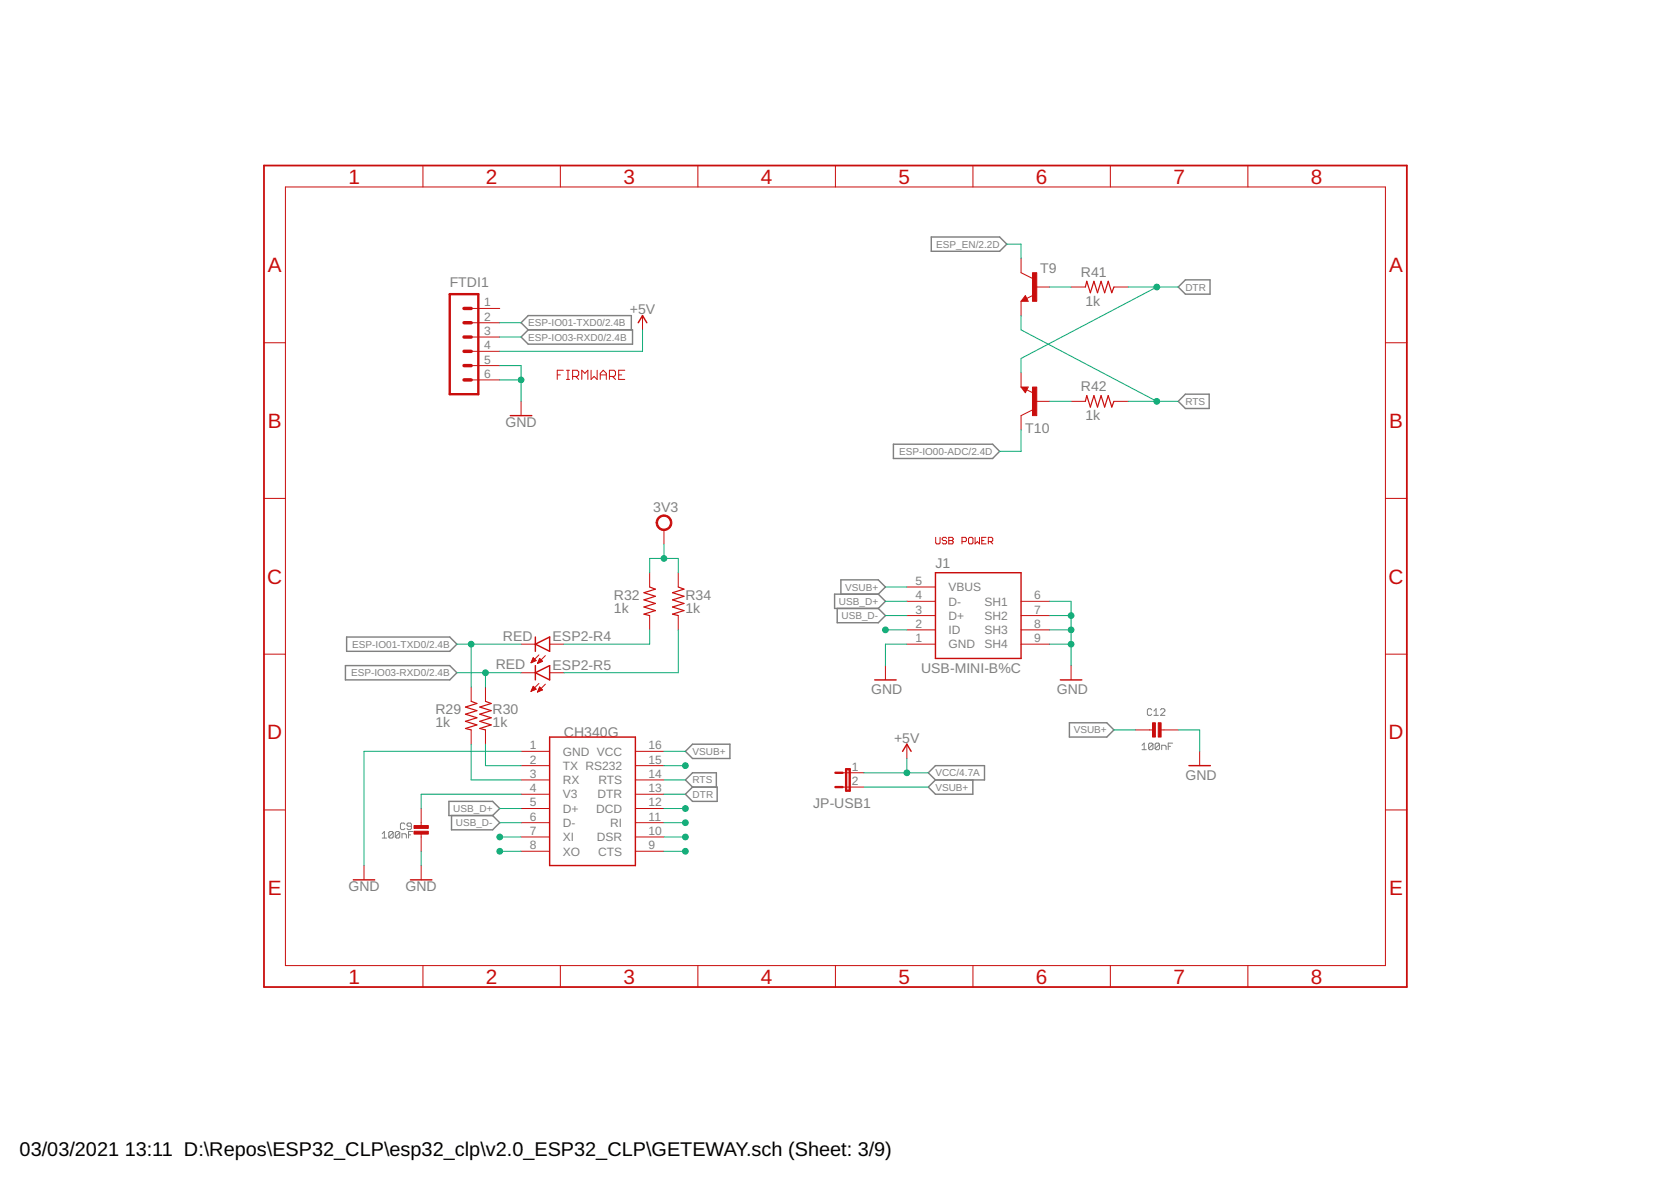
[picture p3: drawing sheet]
<svg xmlns="http://www.w3.org/2000/svg" width="297mm" height="210mm" viewBox="0 0 297 210" stroke-linecap="round" stroke-linejoin="round" font-family="sans-serif">
<g fill="none" stroke="#808080" stroke-width=".18">
<path d="M203 132.5l.4-.4v1.1M203 133.2h.8M204.7 126.2l-.2-.2h-.3l-.2 .2v.7l.2 .2h.3l.2-.2M205 132.3v.8l-.3 .1h-.3l-.2-.1M205 132.3l-.3-.2h-.3l-.2 .2v.8M205 132.3l-.8 .8M205.1 127.1h.8M205.1 126.4l.4-.4v1.1M206.1 132.3v.8l-.2 .1h-.4l-.2-.1M206.1 132.3l-.2-.2h-.4l-.2 .2v.8M206.1 132.3l-.8 .8M206.3 126.2l.2-.2h.4l.2 .2v.2l-.8 .7h.8"/>
<path d="M206.5 133.2v-.7h.6l.2 .2v.5M207.7 132.7h.4M208.4 132.1h-.7v1.1M67.9 148.2l.4-.4v1.1M67.9 148.9h.8M69.9 148v.8l-.2 .1h-.4l-.2-.1M69.9 148l-.2-.2h-.4l-.2 .2v.8M69.9 148l-.8 .8M71.1 148v.8l-.2 .1h-.4l-.2-.1M71.1 148l-.2-.2h-.4l-.2 .2v.8M71.1 148l-.8 .8M71.5 148.9v-.7h.5l.2 .2v.5"/>
<path d="M72 146.5l-.2-.2h-.4l-.2 .2v.8l.2 .1h.4l.2-.1M72.6 148.4h.4M73.1 146.9h-.6l-.2-.2 .2-.4h.4l.2 .2v.8l-.2 .1h-.4l-.2-.1M73.4 147.8h-.8v1.1"/>
</g>
<g fill="none" stroke="#808080" stroke-width=".25">
<path d="M92.6 59.9l1.3-1.3h18.5v2.6h-18.5zM93.9 58.6l-1.3-1.2 1.3-1.3h18.3v2.5M165.5 42.1h12.2l1.3 1.3-1.3 1.3h-12.2zM209.4 51l1.3-1.3h4.4v2.6h-4.4zM158.8 79h17.6l1.3 1.2-1.3 1.3h-17.6zM209.4 71.3l1.3-1.2h4.2v2.5h-4.2zM61.4 118.3h18.5l1.3 1.3-1.3 1.2h-18.5zM61.6 113.2h18.3l1.3 1.3-1.3 1.3h-18.3zM148.8 108.1v2.6h7.3l1.3-1.3-1.3-1.3M149.5 105.6v-2.5h6.6l1.3 1.2-1.3 1.3M156.1 105.6l1.3 1.3-1.3 1.2M156.1 105.6h-7.7v2.5h7.7"/>
<path d="M121.8 133.5l1.3-1.2h6.7v2.5h-6.7zM123.1 139.9l-1.3-1.3 1.3-1.2h4.2v2.5M165 137.4l1.3-1.3h8.7v2.5h-8.7zM166.3 138.6l-1.3 1.3 1.3 1.3h6.6v-2.6M190.1 128.5h6.6l1.3 1.2-1.3 1.3h-6.6zM79.8 142.4h7.8l1.2 1.3-1.2 1.2h-7.8zM80.3 144.9v2.6h7.3l1.2-1.3-1.2-1.3M121.8 141.2l1.3-1.3h4.4v2.5h-4.4z"/>
</g>
<g fill="none" stroke="#c90d0c" stroke-width=".18">
<path d="M50.7 33.2h195.6v138.4h-195.6zM75.2 29.4v3.8M99.6 29.4v3.8M124.1 29.4v3.8M148.5 29.4v3.8M173 29.4v3.8M197.4 29.4v3.8M221.8 29.4v3.8M83.8 54.8h5M83.8 57.4h5M83.8 59.9h5M114.2 56.1v2.5"/>
<path d="M181.5 45.9v2.6l2 1M181.5 53.6v2.5M182.3 52.5l.5 1.1h-1.3zM183.7 52.4l-1.2 .6M184 51h2.6M190.4 51h2.5M198 51h2.6M46.9 60.9h3.8M83.8 62.4h5M83.8 65h5M83.8 67.5h5M92.6 71.3v2.6"/>
<path d="M99.1 66.6h.5M100.1 65.8h-1v1.6M100.7 65.8h.5M100.7 67.4h.5M101 65.8v1.6M101.8 66.9h.8l.3-.3v-.5l-.3-.3h-.8v1.6M102.3 66.9l.6 .5M103.4 67.4v-1.6l.6 .6 .5-.6v1.6M105.1 65.8v1.6l.5-.5 .6 .5v-1.6M106.7 66.6h1.1M106.7 67.4v-1l.5-.6 .6 .6v1M108.3 66.9h.9l.2-.3v-.5l-.2-.3h-.9v1.6"/>
<path d="M108.9 66.9l.5 .5M110 66.6h.5M111.1 65.8h-1.1v1.6h1.1M181.5 66.3v2.5M181.5 68.8h1.3l-.5 1zM182.5 69.3l1.2 .6M183.5 72.9l-2 1v2.5M184 71.3h2.6M190.4 71.3h2.5M198 71.3h2.6M246.3 60.9h3.8M46.9 88.6h3.8"/>
<path d="M118 94.2v2.5M166.3 95.5v1l.2 .2h.4l.2-.2v-1M168.3 95.7l-.2-.2h-.4l-.2 .2 .2 .4h.4l.2 .2v.2l-.2 .2h-.4l-.2-.2M168.7 95.5h.5l.2 .2-.2 .4 .2 .2v.2l-.2 .2h-.5zM168.7 96.1h.5M171 96.3h.6l.2-.2v-.4l-.2-.2h-.6v1.2M172.2 95.7l.2-.2h.4l.2 .2v.8l-.2 .2h-.4l-.2-.2zM173.3 95.5v1.2l.4-.4 .4 .4v-1.2M174.5 96.1h.4M175.3 95.5h-.8v1.2h.8M175.7 96.3h.6l.2-.2v-.4l-.2-.2h-.6v1.2M176.1 96.3l.4 .4"/>
<path d="M246.3 88.6h3.8M46.9 116.3h3.8M92.6 114.5h2.6M92.6 119.6h2.6M94.4 117.8h.1M94.5 117.7h.2M94.5 117.5h.5M94.6 117.4h.7M94.6 117.3h.6M94.7 117.2h.4M94.7 117.1h.3M94.8 116.9h.1"/>
<path d="M95.3 117.4l-.9 .4M95.3 117.4l-.5-.5-.4 .9M95.6 117.9h.1M95.6 117.8h.3M95.7 117.7h.5M95.7 117.5h.7M95.8 117.4h.5M95.8 116.4l-1.4 1.4M95.8 117.3h.4M95.9 117.2h.2M95.9 117.1h.1M96.4 117.5l-.9 .4"/>
<path d="M96.4 117.5l-.5-.5-.4 .9M96.9 116.5l-1.4 1.4M97.7 114.5h2.5M97.7 119.6h2.5M115.5 101.8v2.5M115.5 109.4v2.6M120.6 101.8v2.5M120.6 109.4v2.6M157.4 118.3v2.5M161.2 104.3h5.1M161.2 106.9h5.1M161.2 109.4h5.1"/>
<path d="M161.2 112h5.1M161.2 114.5h5.1M181.5 106.9h5.1M181.5 109.4h5.1M181.5 112h5.1M181.5 114.5h5.1M190.4 118.3v2.5M246.3 116.3h3.8M83.8 122.1v2.6M83.8 129.7v2.6M86.3 122.1v2.6M86.3 129.7v2.6"/>
<path d="M92.6 133.5h5.1M92.6 136.1h5.1M92.6 138.6h5.1M94.4 122.9h.1M94.5 122.7h.2M94.5 122.6h.5M94.6 122.5h.7M94.6 122.4h.6M94.7 122.2h.4M94.7 122.1h.2M94.8 122l.5 .5M94.8 122l-.4 .9"/>
<path d="M94.8 122h.1M95.3 122.5l-.9 .4M95.6 123h.1M95.6 122.9h.3M95.7 122.7h.5M95.7 122.6h.7M95.8 122.5h.5M95.8 121.5l-1.4 1.4M95.8 122.4h.4M95.9 122.2h.2M95.9 122.1l.5 .5M95.9 122.1l-.4 .9"/>
<path d="M95.9 122.1h.1M96.4 122.6l-.9 .4M96.9 121.6l-1.4 1.4M112.9 133.5h5.1M112.9 136.1h5.1M112.9 138.6h5.1M149.8 137.4h3.8M149.8 139.9h3.8M161.2 132.3v2.5M201.8 129.7h3.3M206.1 129.7h3.3M213.3 133.5v2.6"/>
<path d="M46.9 144h3.8M64.7 153.8v2.6M74.9 143.7v3.3M74.9 148v3.3M74.9 153.8v2.6M92.6 141.2h5.1M92.6 143.7h5.1M92.6 146.2h5.1M92.6 148.8h5.1M92.6 151.3h5.1M112.9 141.2h5.1M112.9 143.7h5.1"/>
<path d="M112.9 146.2h5.1M112.9 148.8h5.1M112.9 151.3h5.1M246.3 144h3.8M75.2 171.6v3.8M99.6 171.6v3.8M124.1 171.6v3.8M148.5 171.6v3.8M173 171.6v3.8M197.4 171.6v3.8M221.8 171.6v3.8"/>
</g>
<path d="M46.9 29.4h203.2v146h-203.2z" fill="none" stroke="#c90d0c" stroke-width=".32"/>
<path d="M79.9 52.3h5.1v17.8h-5.1zM148.5 137.4h1.3M148.5 139.9h1.3M150.4 136.7h.6v3.8h-.6z" fill="none" stroke="#c90d0c" stroke-width=".42"/>
<path d="M82.5 59.9h1.3M82.5 57.4h1.3M82.5 54.8h1.3M82.5 65h1.3M82.5 62.4h1.3M82.5 67.5h1.3" fill="none" stroke="#c90d0c" stroke-width=".61"/>
<g fill="none" stroke="#c90d0c" stroke-width=".25">
<path d="M113.5 57.4l.7-1.3 .8 1.3M182.3 53l-.2 .3h.4l-.2-.5-.5 .6h.7M90.7 73.9h3.8M182.5 68.9h-.7l.5 .7 .2-.6h-.4l.2 .3M95.2 114.5l2.5-1.3v2.6zM95.2 119.6l2.5-1.3v2.5zM95.2 113.2v2.6M95.2 118.3v2.5M166.3 101.8h15.2v15.2h-15.2zM97.7 131h15.2v22.8h-15.2zM155.5 120.8h3.8M160.4 133.5l.8-1.2 .8 1.2"/>
<path d="M188.5 120.8h3.8M211.3 136.1h3.9M62.8 156.4h3.8M73 156.4h3.8"/>
</g>
<g fill="#c90d0c" stroke="#c90d0c" stroke-width=".18">
<path d="M183.5 48.5h.8v5.1h-.8z"/>
<path d="M183.5 68.8h.8v5.1h-.8z"/>
<path d="M73.6 146.7h2.5v.5h-2.5z"/>
<path d="M73.6 147.7h2.5v.6h-2.5z"/>
<path d="M204.9 128.5h.5v2.5h-.5z"/>
<path d="M205.9 128.5h.5v2.5h-.5z"/>
</g>
<path d="M192.9 51l.3-1 .6 2 .7-2 .6 2 .6-2 .7 2 .6-2 .6 2 .4-1M192.9 71.3l.3-1 .6 2 .7-2 .6 2 .6-2 .7 2 .6-2 .6 2 .4-1M115.5 104.3l1 .4-2 .6 2 .7-2 .6 2 .7-2 .6 2 .6-2 .7 1 .2M120.6 104.3l1 .4-2.1 .6 2.1 .7-2.1 .6 2.1 .7-2.1 .6 2.1 .6-2.1 .7 1.1 .2M83.8 124.7l1 .3-2.1 .7 2.1 .6-2.1 .6 2.1 .7-2.1 .6 2.1 .6-2.1 .7 1.1 .2M86.3 124.7l1 .3-2 .7 2 .6-2 .6 2 .7-2 .6 2 .6-2 .7 1 .2" fill="none" stroke="#c90d0c" stroke-width=".21"/>
<path d="M117 91.9a1.4 1.4 0 0 1 2.2 .3 1.4 1.4 0 0 1-.8 2.1 1.4 1.4 0 0 1-1.8-1.4h.3a1.15 1.15 0 0 1 1.6-1.1 1.15 1.15 0 0 1 .3 2 1.15 1.15 0 0 1-1.9-.6v-.3h-.3z" fill-rule="evenodd" fill="#c90d0c" stroke="#c90d0c" stroke-width=".18"/>
<g fill="none" stroke="#0dab76" stroke-width=".18">
<path d="M88.8 59.9h3.8M88.8 57.4h3.8M114.2 58.6v3.8h-25.4M179 43.4h2.5v2.5M181.5 56.1v2.5l24.1 12.7M186.6 51h3.8M200.6 51h8.8M205.6 51l-24.1 12.7v2.6M88.8 67.5h3.8M88.8 65h3.8v6.3M181.5 76.4v3.8h-3.8M186.6 71.3h3.8"/>
<path d="M200.6 71.3h8.8M118 96.7v2.6M81.2 114.5h11.4M81.2 119.6h11.4M83.8 114.5v7.6M86.3 119.6v2.5M115.5 112v2.5h-15.3M115.5 101.8v-2.5h5.1v2.5M120.6 112v7.6h-20.4M157.4 109.4h3.8M157.4 112h3.8M157.4 106.9h3.8"/>
<path d="M157.4 104.3h3.8M161.2 114.5h-3.8v3.8M186.6 114.5h3.8M186.6 106.9h3.8v11.4M186.6 109.4h3.8M186.6 112h3.8M83.8 132.3v6.3h8.8M86.3 132.3v3.8h6.3M92.6 133.5h-27.9v20.3M118 133.5h3.8M118 138.6h3.8M118 136.1h3.8"/>
<path d="M153.6 137.4h11.4M153.6 139.9h11.4M161.2 134.8v2.6M198 129.7h3.8M209.4 129.7h3.9v3.8M74.9 151.3v2.5M88.8 143.7h3.8M88.8 146.2h3.8M88.8 151.3h3.8M88.8 148.8h3.8M92.6 141.2h-17.7v2.5M118 143.7h3.8"/>
<path d="M118 146.2h3.8M118 151.3h3.8M118 148.8h3.8M118 141.2h3.8"/>
</g>
<g fill="#0dab76" stroke="#0dab76" stroke-width=".18">
<circle cx="92.6" cy="67.5" r=".51"/>
<circle cx="190.4" cy="109.4" r=".51"/>
<circle cx="190.4" cy="112" r=".51"/>
<circle cx="190.4" cy="114.5" r=".51"/>
<circle cx="161.2" cy="137.4" r=".51"/>
<circle cx="118" cy="99.3" r=".51"/>
<circle cx="86.3" cy="119.6" r=".51"/>
<circle cx="83.8" cy="114.5" r=".51"/>
<circle cx="157.4" cy="112" r=".51"/>
<circle cx="88.8" cy="151.3" r=".51"/>
<circle cx="88.8" cy="148.8" r=".51"/>
<circle cx="121.8" cy="136.1" r=".51"/>
<circle cx="205.6" cy="51" r=".51"/>
<circle cx="205.6" cy="71.3" r=".51"/>
<circle cx="121.8" cy="143.7" r=".51"/>
<circle cx="121.8" cy="146.2" r=".51"/>
<circle cx="121.8" cy="148.8" r=".51"/>
<circle cx="121.8" cy="151.3" r=".51"/>
</g>
<g font-size="3.7" fill="#c90d0c">
<text x="61.9" y="32.6">1</text>
<text x="86.4" y="32.6">2</text>
<text x="110.8" y="32.6">3</text>
<text x="135.3" y="32.6">4</text>
<text x="159.7" y="32.6">5</text>
<text x="184.1" y="32.6">6</text>
<text x="208.6" y="32.6">7</text>
<text x="233" y="32.6">8</text>
<text x="47.6" y="48.4">A</text>
<text x="246.9" y="48.4">A</text>
<text x="47.6" y="76">B</text>
<text x="246.9" y="76">B</text>
<text x="47.5" y="103.7">C</text>
<text x="246.8" y="103.7">C</text>
<text x="47.5" y="131.4">D</text>
<text x="246.8" y="131.4">D</text>
<text x="47.6" y="159.1">E</text>
<text x="246.9" y="159.1">E</text>
<text x="61.9" y="174.8">1</text>
<text x="86.4" y="174.8">2</text>
<text x="110.8" y="174.8">3</text>
<text x="135.3" y="174.8">4</text>
<text x="159.7" y="174.8">5</text>
<text x="184.1" y="174.8">6</text>
<text x="208.6" y="174.8">7</text>
<text x="233" y="174.8">8</text>
</g>
<g font-size="3.5">
<text x="3.5" y="205.4">03/03/2021</text>
<text x="22.2" y="205.4">13:11 D:\Repos\ESP32_CLP\esp32_clp\v2.0_ESP32_CLP\GETEWAY.sch (Sheet: 3/9)</text>
</g>
<g font-size="2.5" fill="#808080">
<text x="79.9" y="51">FTDI1</text>
<text x="184.9" y="48.5">T9</text>
<text x="192.2" y="49.2">R41</text>
<text x="112" y="55.8">+5V</text>
<text x="192.9" y="54.3">1k</text>
<text x="192.2" y="69.5">R42</text>
<text x="89.9" y="75.9">GND</text>
<text x="182.3" y="76.9">T10</text>
<text x="192.9" y="74.6">1k</text>
<text x="116.1" y="91">3V3</text>
<text x="166.3" y="101">J1</text>
<text x="109.1" y="106.6">R32</text>
<text x="121.8" y="106.6">R34</text>
<text x="89.4" y="113.9">RED</text>
<text x="98.2" y="114">ESP2-R4</text>
<text x="109.1" y="108.9">1k</text>
<text x="121.8" y="108.9">1k</text>
<text x="88.1" y="118.9">RED</text>
<text x="98.2" y="119.1">ESP2-R5</text>
<text x="163.7" y="119.6">USB-MINI-B%C</text>
<text x="154.9" y="123.4">GND</text>
<text x="187.9" y="123.4">GND</text>
<text x="77.4" y="129.2">1k</text>
<text x="77.4" y="127">R29</text>
<text x="87.6" y="129.2">1k</text>
<text x="87.6" y="127">R30</text>
<text x="100.3" y="131">CH340G</text>
<text x="158.9" y="132">+5V</text>
<text x="144.6" y="143.7">JP-USB1</text>
<text x="210.7" y="138.6">GND</text>
<text x="61.9" y="158.4">GND</text>
<text x="72.1" y="158.4">GND</text>
</g>
<g font-size="2.1" fill="#808080">
<text x="86.1" y="54.5">1</text>
<text x="86.1" y="57">2</text>
<text x="86.1" y="59.5">3</text>
<text x="86.1" y="62.1">4</text>
<text x="86.1" y="64.6">5</text>
<text x="86.1" y="67.2">6</text>
<text x="162.8" y="104">5</text>
<text x="162.8" y="106.5">4</text>
<text x="168.6" y="105.1">VBUS</text>
<text x="168.6" y="107.6">D-</text>
<text x="175" y="107.6">SH1</text>
<text x="183.8" y="106.5">6</text>
<text x="162.8" y="109.1">3</text>
<text x="162.8" y="111.6">2</text>
<text x="168.6" y="110.2">D+</text>
<text x="168.6" y="112.7">ID</text>
<text x="175" y="112.7">SH3</text>
<text x="175" y="110.2">SH2</text>
<text x="183.8" y="111.6">8</text>
<text x="183.8" y="109.1">7</text>
<text x="162.8" y="114.1">1</text>
<text x="168.6" y="115.3">GND</text>
<text x="175" y="115.3">SH4</text>
<text x="183.8" y="114.1">9</text>
<text x="94.2" y="133.2">1</text>
<text x="94.2" y="135.7">2</text>
<text x="100.1" y="134.3">GND VCC</text>
<text x="100.1" y="136.8">TX RS232</text>
<text x="115.3" y="135.7">15</text>
<text x="115.3" y="133.2">16</text>
<text x="151.4" y="137">1</text>
<text x="94.2" y="138.3">3</text>
<text x="94.2" y="140.8">4</text>
<text x="94.2" y="143.3">5</text>
<text x="100.1" y="139.4">RX</text>
<text x="100.1" y="141.9">V3</text>
<text x="106.2" y="141.9">DTR</text>
<text x="106.4" y="139.4">RTS</text>
<text x="115.3" y="143.3">12</text>
<text x="115.3" y="140.8">13</text>
<text x="115.3" y="138.3">14</text>
<text x="151.4" y="139.5">2</text>
<text x="94.2" y="145.9">6</text>
<text x="94.2" y="148.4">7</text>
<text x="100.1" y="144.5">D+</text>
<text x="100.1" y="147">D-</text>
<text x="100.1" y="149.5">XI</text>
<text x="106" y="144.5">DCD</text>
<text x="106.1" y="149.5">DSR</text>
<text x="108.5" y="147">RI</text>
<text x="115.3" y="148.4">10</text>
<text x="115.3" y="145.9">11</text>
<text x="94.2" y="151">8</text>
<text x="100.1" y="152.1">XO</text>
<text x="106.3" y="152.1">CTS</text>
<text x="115.3" y="151">9</text>
</g>
<g font-size="1.8" fill="#808080">
<text x="166.4" y="44">ESP_EN/2.2D</text>
<text x="210.7" y="51.6">DTR</text>
<text x="93.9" y="58">ESP-IO01-TXD0/2.4B</text>
<text x="93.9" y="60.5">ESP-IO03-RXD0/2.4B</text>
<text x="210.7" y="72">RTS</text>
<text x="159.8" y="80.8">ESP-IO00-ADC/2.4D</text>
<text x="149.1" y="107.5">USB_D+</text>
<text x="150.2" y="105">VSUB+</text>
<text x="149.6" y="110">USB_D-</text>
<text x="62.6" y="115.1">ESP-IO01-TXD0/2.4B</text>
<text x="62.4" y="120.2">ESP-IO03-RXD0/2.4B</text>
<text x="190.9" y="130.4">VSUB+</text>
<text x="123.1" y="134.2">VSUB+</text>
<text x="166.3" y="138">VCC/4.7A</text>
<text x="123.1" y="141.8">DTR</text>
<text x="123.1" y="139.2">RTS</text>
<text x="166.3" y="140.5">VSUB+</text>
<text x="80.6" y="144.3">USB_D+</text>
<text x="81" y="146.9">USB_D-</text>
</g>
</svg>
